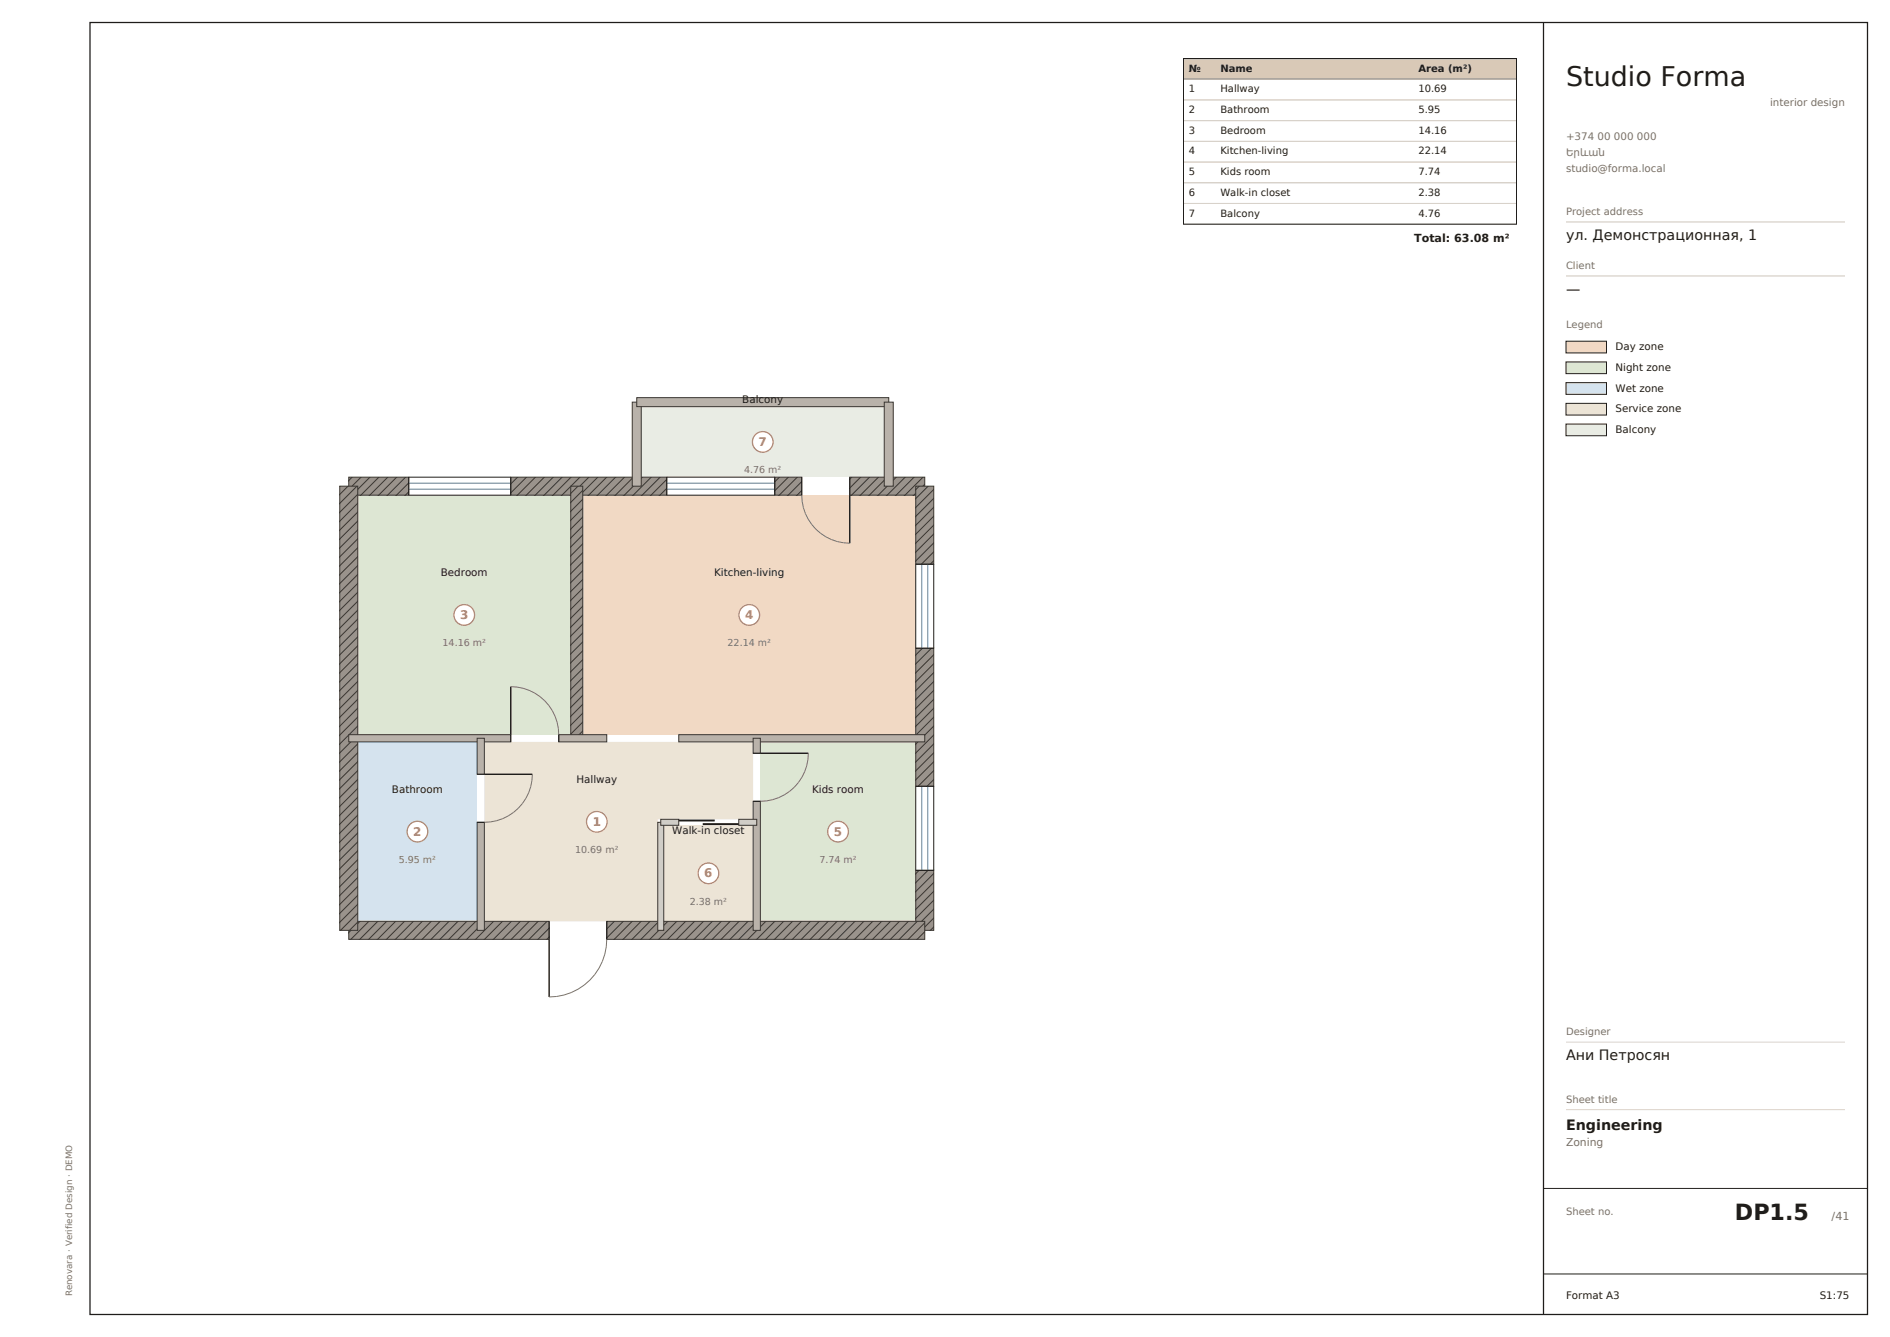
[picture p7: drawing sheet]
<svg xmlns="http://www.w3.org/2000/svg" width="420mm" height="297mm" viewBox="0 0 420 297" stroke-linecap="round" stroke-linejoin="round" font-family="sans-serif">
<path d="M107.6 164.8h59.8v17.2h-21.2v22.7h-38.6z" fill-rule="evenodd" fill="#ece4d6"/>
<path d="M79.5 164.8h26.5v39.9h-26.5z" fill-rule="evenodd" fill="#d5e3ee"/>
<path d="M79.5 110h47.3v53.2h-47.3z" fill-rule="evenodd" fill="#dde6d3"/>
<path d="M129.5 110h74v53.2h-74z" fill-rule="evenodd" fill="#f1d9c4"/>
<path d="M169 164.8h34.5v39.9h-34.5z" fill-rule="evenodd" fill="#dde6d3"/>
<path d="M147.5 183.3h19.9v21.4h-19.9z" fill-rule="evenodd" fill="#ece4d6"/>
<path d="M142.5 90.3h54v15.7h-54z" fill-rule="evenodd" fill="#e9ece4"/>
<path d="M77.5 106h13.3v4h-13.3z" fill-rule="evenodd" fill="#9a938c" stroke="#3b3631" stroke-width=".22"/>
<path d="M78.3 106l-.9 .8M80.3 106l-2.9 2.8M82.3 106l-4.1 4.1M84.2 106l-4.1 4.1M86.2 106l-4.1 4.1M88.2 106l-4.1 4.1M90.2 106l-4.1 4.1M90.9 109.2l-.9 .9M90.9 107.2l-2.8 2.9" fill="none" stroke="#3b3631" stroke-width=".22"/>
<path d="M113.5 106h34.7v4h-34.7z" fill-rule="evenodd" fill="#9a938c" stroke="#3b3631" stroke-width=".22"/>
<g fill="none" stroke="#3b3631" stroke-width=".22">
<path d="M115.1 106l-1.6 1.6M117 106l-3.5 3.5M119 106l-4.1 4.1M121 106l-4.1 4.1M123 106l-4.1 4.1M125 106l-4.1 4.1M126.9 106l-4.1 4.1M128.9 106l-4.1 4.1M130.9 106l-4.1 4.1M132.9 106l-4.1 4.1M134.9 106l-4.1 4.1M136.8 106l-4.1 4.1"/>
<path d="M138.8 106l-4.1 4.1M140.8 106l-4.1 4.1M142.8 106l-4.1 4.1M144.8 106l-4.1 4.1M146.7 106l-4.1 4.1M148.2 108.4l-1.6 1.7M148.2 106.5l-3.6 3.6"/>
</g>
<path d="M172.2 106h6v4h-6z" fill-rule="evenodd" fill="#9a938c" stroke="#3b3631" stroke-width=".22"/>
<path d="M173.3 106l-1.2 1.1M175.2 106l-3.1 3.1M177.2 106l-4.1 4.1M178.2 108.9l-1.1 1.2M178.2 106.9l-3.1 3.2" fill="none" stroke="#3b3631" stroke-width=".22"/>
<path d="M188.8 106h16.7v4h-16.7z" fill-rule="evenodd" fill="#9a938c" stroke="#3b3631" stroke-width=".22"/>
<path d="M189.3 106l-.5 .5M191.3 106l-2.5 2.5M193.3 106l-4.1 4.1M195.3 106l-4.1 4.1M197.2 106l-4.1 4.1M199.2 106l-4.1 4.1M201.2 106l-4.1 4.1M203.2 106l-4.1 4.1M205.2 106l-4.1 4.1M205.6 109.5l-.6 .6M205.6 107.5l-2.6 2.6" fill="none" stroke="#3b3631" stroke-width=".22"/>
<path d="M203.5 108h4v17.3h-4z" fill-rule="evenodd" fill="#9a938c" stroke="#3b3631" stroke-width=".22"/>
<path d="M204.3 108l-.8 .8M206.3 108l-2.8 2.8M207.6 118.6l-4.1 4.1M207.6 116.6l-4.1 4.1M207.6 114.6l-4.1 4.1M207.6 112.6l-4.1 4.1M207.6 110.7l-4.1 4.1M207.6 108.7l-4.1 4.1M207.6 124.5l-.9 .9M207.6 122.5l-2.9 2.9M207.6 120.6l-4.1 4.1" fill="none" stroke="#3b3631" stroke-width=".22"/>
<path d="M203.5 144h4v30.7h-4z" fill-rule="evenodd" fill="#9a938c" stroke="#3b3631" stroke-width=".22"/>
<g fill="none" stroke="#3b3631" stroke-width=".22">
<path d="M205 143.9l-1.5 1.6M207 143.9l-3.5 3.6M207.6 159.3l-4.1 4.1M207.6 157.3l-4.1 4.1M207.6 155.3l-4.1 4.1M207.6 153.3l-4.1 4.1M207.6 151.3l-4.1 4.1M207.6 149.4l-4.1 4.1M207.6 147.4l-4.1 4.1M207.6 145.4l-4.1 4.1M207.6 173.1l-1.6 1.6M207.6 171.1l-3.6 3.6"/>
<path d="M207.6 169.2l-4.1 4.1M207.6 167.2l-4.1 4.1M207.6 165.2l-4.1 4.1M207.6 163.2l-4.1 4.1M207.6 161.2l-4.1 4.1"/>
</g>
<path d="M203.5 193.3h4v13.4h-4z" fill-rule="evenodd" fill="#9a938c" stroke="#3b3631" stroke-width=".22"/>
<path d="M204.3 193.3l-.8 .8M206.3 193.3l-2.8 2.8M207.6 199.9l-4.1 4.1M207.6 197.9l-4.1 4.2M207.6 196l-4.1 4.1M207.6 194l-4.1 4.1M207.6 205.9l-.9 .8M207.6 203.9l-2.9 2.8M207.6 201.9l-4.1 4.1" fill="none" stroke="#3b3631" stroke-width=".22"/>
<path d="M134.8 204.7h70.7v4h-70.7z" fill-rule="evenodd" fill="#9a938c" stroke="#3b3631" stroke-width=".22"/>
<g fill="none" stroke="#3b3631" stroke-width=".22">
<path d="M136.6 204.6l-1.8 1.8M138.6 204.6l-3.8 3.8M140.5 204.6l-4.1 4.1M142.5 204.6l-4.1 4.1M144.5 204.6l-4.1 4.1M146.5 204.6l-4.1 4.1M148.5 204.6l-4.1 4.1M150.4 204.6l-4.1 4.1M152.4 204.6l-4.1 4.1M154.4 204.6l-4.1 4.1M156.4 204.6l-4.1 4.1M158.4 204.6l-4.1 4.1"/>
<path d="M160.3 204.6l-4.1 4.1M162.3 204.6l-4.1 4.1M164.3 204.6l-4.1 4.1M166.3 204.6l-4.1 4.1M168.3 204.6l-4.1 4.1M170.2 204.6l-4.1 4.1M172.2 204.6l-4.1 4.1M174.2 204.6l-4.1 4.1M176.2 204.6l-4.1 4.1M178.2 204.6l-4.1 4.1M180.1 204.6l-4.1 4.1M182.1 204.6l-4.1 4.1"/>
<path d="M184.1 204.6l-4.1 4.1M186.1 204.6l-4.1 4.1M188.1 204.6l-4.1 4.1M190 204.6l-4.1 4.1M192 204.6l-4.1 4.1M194 204.6l-4.1 4.1M196 204.6l-4.1 4.1M198 204.6l-4.1 4.1M199.9 204.6l-4.1 4.1M201.9 204.6l-4.1 4.1M203.9 204.6l-4.1 4.1M205.6 206.9l-1.8 1.8"/>
<path d="M205.6 204.9l-3.8 3.8"/>
</g>
<path d="M77.5 204.7h44.5v4h-44.5z" fill-rule="evenodd" fill="#9a938c" stroke="#3b3631" stroke-width=".22"/>
<g fill="none" stroke="#3b3631" stroke-width=".22">
<path d="M78.1 204.6l-.7 .6M80 204.6l-2.6 2.6M82 204.6l-4.1 4.1M84 204.6l-4.1 4.1M86 204.6l-4.1 4.1M88 204.6l-4.1 4.1M89.9 204.6l-4.1 4.1M91.9 204.6l-4.1 4.1M93.9 204.6l-4.1 4.1M95.9 204.6l-4.1 4.1M97.9 204.6l-4.1 4.1M99.8 204.6l-4.1 4.1"/>
<path d="M101.8 204.6l-4.1 4.1M103.8 204.6l-4.1 4.1M105.8 204.6l-4.1 4.1M107.8 204.6l-4.1 4.1M109.7 204.6l-4.1 4.1M111.7 204.6l-4.1 4.1M113.7 204.6l-4.1 4.1M115.7 204.6l-4.1 4.1M117.7 204.6l-4.1 4.1M119.6 204.6l-4.1 4.1M121.6 204.6l-4.1 4.1M122.1 208.1l-.6 .6"/>
<path d="M122.1 206.1l-2.6 2.6"/>
</g>
<path d="M75.5 108h4v98.7h-4z" fill-rule="evenodd" fill="#9a938c" stroke="#3b3631" stroke-width=".22"/>
<g fill="none" stroke="#3b3631" stroke-width=".22">
<path d="M77.4 108l-2 1.9M79.4 108l-4 3.9M79.5 119.6l-4.1 4.1M79.5 115.7l-4.1 4.1M79.5 109.7l-4.1 4.1M79.5 117.7l-4.1 4.1M79.5 113.7l-4.1 4.1M79.5 111.7l-4.1 4.1M79.5 139.4l-4.1 4.1M79.5 137.5l-4.1 4.1M79.5 135.5l-4.1 4.1M79.5 133.5l-4.1 4.1"/>
<path d="M79.5 131.5l-4.1 4.1M79.5 129.5l-4.1 4.1M79.5 127.6l-4.1 4.1M79.5 125.6l-4.1 4.1M79.5 123.6l-4.1 4.1M79.5 121.6l-4.1 4.1M79.5 159.2l-4.1 4.1M79.5 157.3l-4.1 4.1M79.5 155.3l-4.1 4.1M79.5 153.3l-4.1 4.1M79.5 151.3l-4.1 4.1M79.5 147.4l-4.1 4.1"/>
<path d="M79.5 145.4l-4.1 4.1M79.5 143.4l-4.1 4.1M79.5 141.4l-4.1 4.1M79.5 149.3l-4.1 4.1M79.5 179l-4.1 4.1M79.5 177.1l-4.1 4.1M79.5 175.1l-4.1 4.1M79.5 173.1l-4.1 4.1M79.5 171.1l-4.1 4.1M79.5 169.1l-4.1 4.1M79.5 167.2l-4.1 4.1M79.5 165.2l-4.1 4.1"/>
<path d="M79.5 163.2l-4.1 4.1M79.5 161.2l-4.1 4.1M79.5 198.8l-4.1 4.1M79.5 196.9l-4.1 4.1M79.5 194.9l-4.1 4.1M79.5 192.9l-4.1 4.1M79.5 190.9l-4.1 4.1M79.5 188.9l-4.1 4.1M79.5 187l-4.1 4.1M79.5 185l-4.1 4.1M79.5 183l-4.1 4.1M79.5 181l-4.1 4.1"/>
<path d="M79.5 204.8l-1.9 1.9M79.5 202.8l-3.9 3.9M79.5 200.8l-4.1 4.1"/>
</g>
<path d="M126.8 108h2.7v56h-2.7z" fill-rule="evenodd" fill="#9a938c" stroke="#3b3631" stroke-width=".22"/>
<g fill="none" stroke="#3b3631" stroke-width=".22">
<path d="M128.5 108l-1.7 1.7M129.5 118.8l-2.7 2.7M129.5 116.8l-2.7 2.8M129.5 114.8l-2.7 2.8M129.5 112.8l-2.7 2.8M129.5 110.9l-2.7 2.7M129.5 108.9l-2.7 2.7M129.5 138.6l-2.7 2.7M129.5 136.6l-2.7 2.8M129.5 134.6l-2.7 2.8M129.5 132.6l-2.7 2.8M129.5 130.7l-2.7 2.7"/>
<path d="M129.5 128.7l-2.7 2.7M129.5 126.7l-2.7 2.8M129.5 124.7l-2.7 2.8M129.5 122.7l-2.7 2.8M129.5 120.8l-2.7 2.7M129.5 158.4l-2.7 2.7M129.5 156.4l-2.7 2.8M129.5 154.4l-2.7 2.8M129.5 152.4l-2.7 2.8M129.5 150.5l-2.7 2.7M129.5 148.5l-2.7 2.7M129.5 146.5l-2.7 2.8"/>
<path d="M129.5 144.5l-2.7 2.8M129.5 142.5l-2.7 2.8M129.5 140.6l-2.7 2.7M129.5 162.3l-1.7 1.7M129.5 160.4l-2.7 2.7"/>
</g>
<g fill="#b9b2aa" stroke="#3b3631" stroke-width=".22">
<path d="M77.5 163.2h36v1.6h-36z" fill-rule="evenodd"/>
<path d="M124.2 163.2h10.6v1.6h-10.6z" fill-rule="evenodd"/>
<path d="M150.8 163.2h54.7v1.6h-54.7z" fill-rule="evenodd"/>
<path d="M106 164h1.6v8h-1.6z" fill-rule="evenodd"/>
<path d="M106 182.7h1.6v24h-1.6z" fill-rule="evenodd"/>
<path d="M167.4 164h1.6v3.3h-1.6z" fill-rule="evenodd"/>
<path d="M167.4 178h1.6v28.7h-1.6z" fill-rule="evenodd"/>
</g>
<g fill="#cfcac4" stroke="#3b3631" stroke-width=".22">
<path d="M146.2 182.7h1.3v24h-1.3z" fill-rule="evenodd"/>
<path d="M146.8 182h4v1.3h-4z" fill-rule="evenodd"/>
<path d="M164.2 182h4v1.3h-4z" fill-rule="evenodd"/>
</g>
<g fill="#b9b2aa" stroke="#3b3631" stroke-width=".22">
<path d="M140.5 89.3h2v18.7h-2z" fill-rule="evenodd"/>
<path d="M141.5 88.3h56v2h-56z" fill-rule="evenodd"/>
<path d="M196.5 89.3h2v18.7h-2z" fill-rule="evenodd"/>
</g>
<path d="M188.8 110v10.7M113.5 152.5v10.7M107.6 172h10.7M169 167.3h10.6M122 208.7v12.8" fill="none" stroke="#1f1d1b" stroke-width=".32"/>
<path d="M178.2 110a10.7 10.7 0 0 0 10.6 10.7M113.5 152.5a10.7 10.7 0 0 1 10.7 10.7M118.3 172a10.7 10.7 0 0 1-10.7 10.7M179.6 167.3a10.7 10.7 0 0 1-10.6 10.7M134.8 208.7a12.8 12.8 0 0 1-12.8 12.8" fill="none" stroke="#7a7068" stroke-width=".22"/>
<g fill="none" stroke="#1f1d1b" stroke-width=".22">
<path d="M90.8 106h22.7v4h-22.7zM148.2 106h24v4h-24zM178.2 106v4M188.8 106v4M203.5 125.3h4v18.7h-4zM106 172h1.6M113.5 163.2v1.6M124.2 163.2v1.6M167.4 167.3h1.6M167.4 178h1.6M203.5 174.7h4v18.6h-4zM106 182.7h1.6"/>
<path d="M122 204.7v4M134.8 204.7v4"/>
</g>
<path d="M150.8 182.3h8M156.2 183.1h8" fill="none" stroke="#1f1d1b" stroke-width=".42"/>
<path d="M90.8 108.7h22.7M90.8 107.3h22.7M148.2 108.7h24M148.2 107.3h24M204.8 125.3v18.7M206.2 125.3v18.7M204.8 174.7v18.6M206.2 174.7v18.6" fill="none" stroke="#3d7fb5" stroke-width=".22"/>
<g fill="#fff" stroke="#c97f63" stroke-width=".28">
<circle cx="132.6" cy="182.6" r="2.29"/>
<circle cx="92.8" cy="184.7" r="2.29"/>
<circle cx="103.2" cy="136.6" r="2.29"/>
<circle cx="166.5" cy="136.6" r="2.29"/>
<circle cx="186.2" cy="184.7" r="2.29"/>
<circle cx="157.4" cy="194" r="2.29"/>
<circle cx="169.5" cy="98.2" r="2.29"/>
</g>
<path d="M263 13h74v4.6h-74z" fill-rule="evenodd" fill="#d9c9b7" stroke="#1f1d1b" stroke-width=".22"/>
<path d="M263 17.6h74v4.6h-74zM263 22.2h74v4.6h-74zM263 26.8h74v4.6h-74zM263 31.4h74v4.6h-74zM263 36h74v4.6h-74zM263 40.6h74v4.6h-74zM263 45.2h74v4.6h-74z" fill="none" stroke="#d8d2ca" stroke-width=".22"/>
<path d="M263 13h74v36.8h-74z" fill="none" stroke="#1f1d1b" stroke-width=".22"/>
<path d="M20 5h395v287h-395zM343 5v287" fill="none" stroke="#1f1d1b" stroke-width=".28"/>
<path d="M348 49.3h62M348 61.3h62" fill="none" stroke="#d8d2ca" stroke-width=".28"/>
<path d="M348 75.8h9v2.6h-9z" fill-rule="evenodd" fill="#f1d9c4" stroke="#1f1d1b" stroke-width=".22"/>
<path d="M348 80.4h9v2.6h-9z" fill-rule="evenodd" fill="#dde6d3" stroke="#1f1d1b" stroke-width=".22"/>
<path d="M348 85h9v2.6h-9z" fill-rule="evenodd" fill="#d5e3ee" stroke="#1f1d1b" stroke-width=".22"/>
<path d="M348 89.6h9v2.6h-9z" fill-rule="evenodd" fill="#ece4d6" stroke="#1f1d1b" stroke-width=".22"/>
<path d="M348 94.2h9v2.6h-9z" fill-rule="evenodd" fill="#e9ece4" stroke="#1f1d1b" stroke-width=".22"/>
<path d="M348 231.5h62M348 246.5h62" fill="none" stroke="#d8d2ca" stroke-width=".22"/>
<path d="M343 264h72M343 283h72" fill="none" stroke="#1f1d1b" stroke-width=".22"/>
<text font-size="6" fill="#1f1d1b" x="348" y="19">Studio Forma</text>
<text font-size="4.9" fill="#1f1d1b" x="385.5" y="271">DP1.5</text>
<g font-size="3.2" fill="#1f1d1b">
<text x="348" y="53.3">ул. Демонстрационная, 1</text>
<text x="348" y="65.3">—</text>
<text x="348" y="235.5">Ани Петросян</text>
<text x="348" y="251">Engineering</text>
</g>
<g font-size="2.6" fill="#c97f63">
<text x="168.6" y="99.1">7</text>
<text x="102.2" y="137.5">3</text>
<text x="165.6" y="137.5">4</text>
<text x="91.8" y="185.7">2</text>
<text x="131.7" y="183.5">1</text>
<text x="185.3" y="185.7">5</text>
<text x="156.5" y="194.9">6</text>
</g>
<text font-size="2.5" fill="#1f1d1b" x="314.3" y="53.8">Total: 63.08 m²</text>
<text font-size="2.5" fill="#7a7068" x="407" y="271">/41</text>
<text font-size="2.4" fill="#7a7068" x="348" y="254.6">Zoning</text>
<g font-size="2.3" fill="#7a7068">
<text x="393.3" y="23.5">interior design</text>
<text x="348" y="31">+374 00 000 000</text>
<text x="348" y="34.6">Երևան</text>
<text x="348" y="38.2">studio@forma.local</text>
</g>
<g font-size="2.3" fill="#1f1d1b">
<text x="359" y="77.8">Day zone</text>
<text x="359" y="82.4">Night zone</text>
<text x="165" y="89.5">Balcony</text>
<text x="359" y="87">Wet zone</text>
<text x="359" y="91.6">Service zone</text>
<text x="359" y="96.2">Balcony</text>
<text x="98" y="127.9">Bedroom</text>
<text x="158.7" y="127.9">Kitchen-living</text>
<text x="128.1" y="173.9">Hallway</text>
<text x="87.1" y="176.1">Bathroom</text>
<text x="180.5" y="176.1">Kids room</text>
<text x="149.4" y="185.3">Walk-in closet</text>
<text x="348" y="288.5">Format A3</text>
<text x="404.4" y="288.5">S1:75</text>
</g>
<g font-size="2.2" fill="#1f1d1b">
<text x="264.2" y="15.9">№</text>
<text x="271.2" y="15.9">Name</text>
<text x="315.2" y="15.9">Area (m²)</text>
<text x="264.2" y="20.5">1</text>
<text x="271.2" y="20.5">Hallway</text>
<text x="315.2" y="20.5">10.69</text>
<text x="264.2" y="25.1">2</text>
<text x="264.2" y="29.7">3</text>
<text x="271.2" y="25.1">Bathroom</text>
<text x="271.2" y="29.7">Bedroom</text>
<text x="315.2" y="25.1">5.95</text>
<text x="315.2" y="29.7">14.16</text>
<text x="264.2" y="34.3">4</text>
<text x="271.2" y="34.3">Kitchen-living</text>
<text x="315.2" y="34.3">22.14</text>
<text x="264.2" y="38.9">5</text>
<text x="271.2" y="38.9">Kids room</text>
<text x="315.2" y="38.9">7.74</text>
<text x="264.2" y="43.5">6</text>
<text x="271.2" y="43.5">Walk-in closet</text>
<text x="315.2" y="43.5">2.38</text>
<text x="264.2" y="48.1">7</text>
<text x="271.2" y="48.1">Balcony</text>
<text x="315.2" y="48.1">4.76</text>
</g>
<g font-size="2.2" fill="#7a7068">
<text x="348" y="47.8">Project address</text>
<text x="348" y="59.8">Client</text>
<text x="348" y="72.8">Legend</text>
<text x="348" y="230">Designer</text>
<text x="348" y="245">Sheet title</text>
<text x="348" y="270">Sheet no.</text>
</g>
<g font-size="2.1" fill="#7a7068">
<text x="165.4" y="105.1">4.76 m²</text>
<text x="98.3" y="143.5">14.16 m²</text>
<text x="161.7" y="143.5">22.14 m²</text>
<text x="88.6" y="191.7">5.95 m²</text>
<text x="127.8" y="189.5">10.69 m²</text>
<text x="182.1" y="191.7">7.74 m²</text>
<text x="153.3" y="200.9">2.38 m²</text>
</g>
<text font-size="1.9" fill="#7a7068" x="16" y="288" transform="rotate(-90 16 288)">Renovara · Verified Design · DEMO</text>
</svg>
